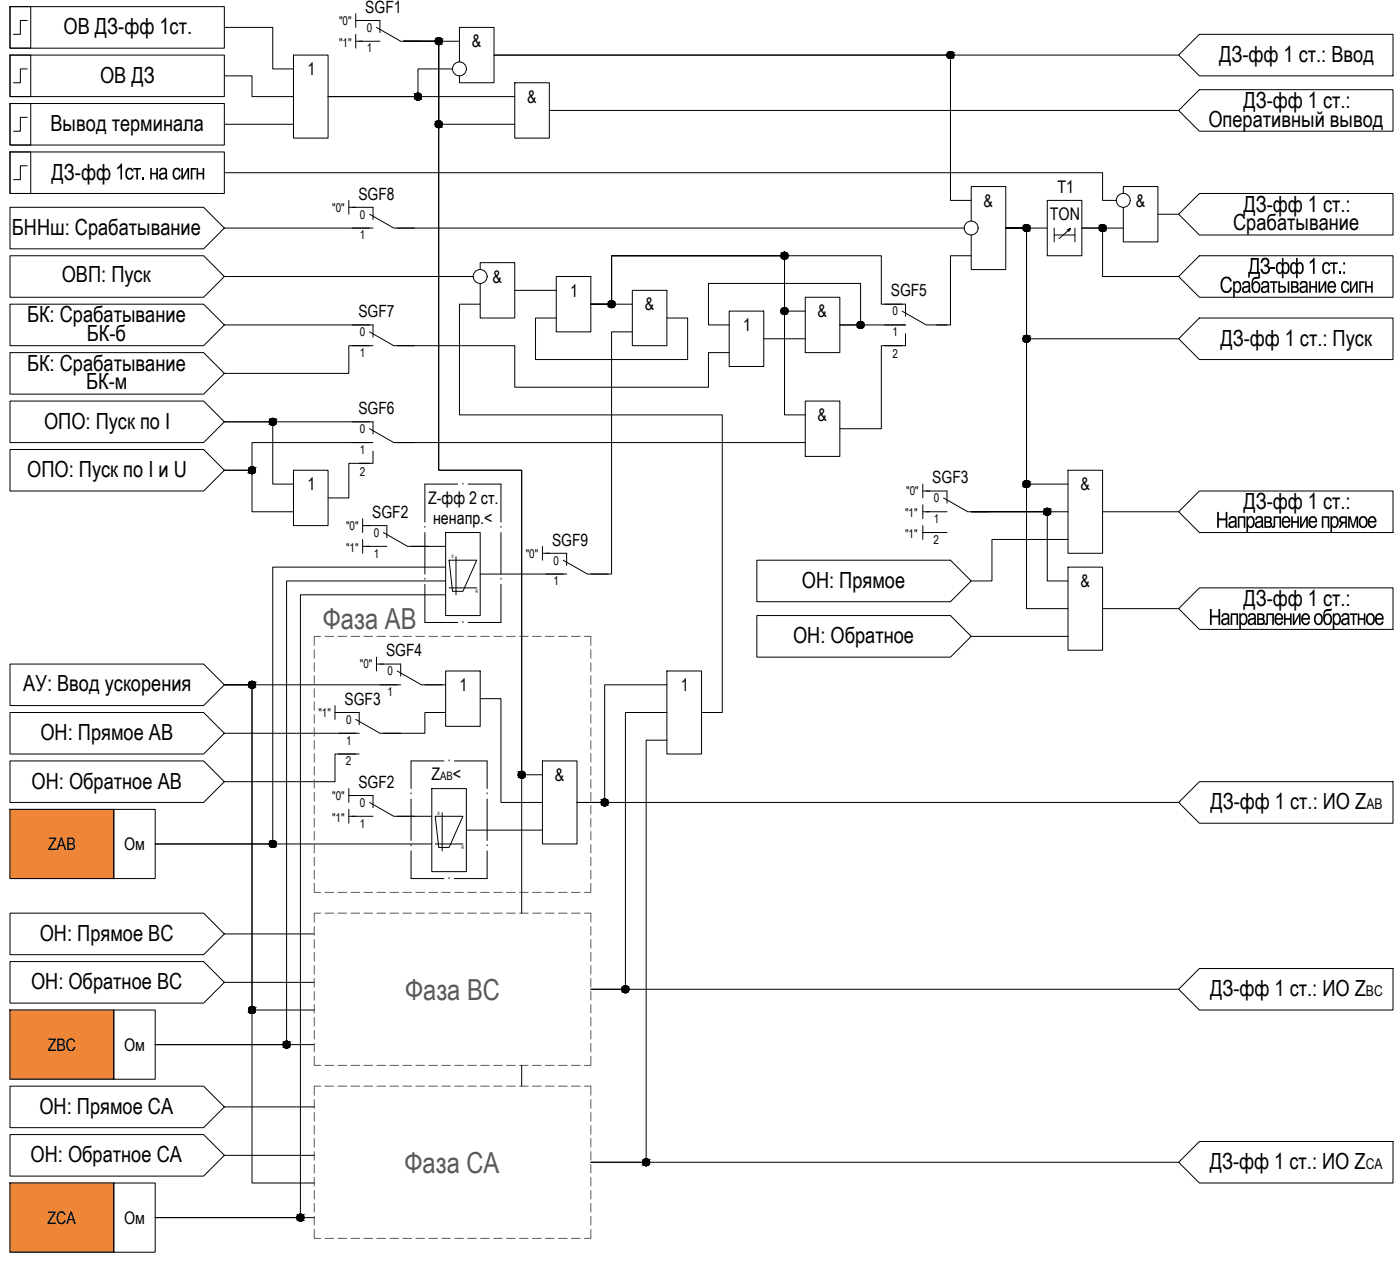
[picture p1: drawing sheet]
<svg xmlns="http://www.w3.org/2000/svg" width="891mm" height="802mm" viewBox="0 0 891 802" stroke-linecap="round" stroke-linejoin="round" font-family="sans-serif">
<!-- layer: 0 -->
<g fill="#ef8637" stroke="#ef8637" stroke-width=".64">
<path d="M6 515l66 44v-44zM6 515l66 44h-66z"/>
<path d="M6 643l66 44v-44zM6 643l66 44h-66z"/>
<path d="M6 753l66 44v-44zM6 753l66 44h-66z"/>
</g>
<g fill="none" stroke="#000" stroke-width=".64">
<path d="M6 4h14v27h-14zM6 4h137v27h-137zM17 13h-4v9h-4M143 17h31v27h13M227 9v8M227 13h4M6 35h14v26h-14zM6 35h137v26h-137zM187 35h22v53h-22zM227 22v9M227 26h4M257 26h.1"/>
<path d="M257 26h22v53h49M257 26h22v273h53v194h13M257 26h22v273h53v282M257 26h36M293 39v-22h22v36h-22v-5M750 35l14-13h123v26h-123zM750 35h-435h290v93h13M17 44h-4v9h-4M143 48h17v13h27M288 44h-22v17h-57h119M328 53h22v35h-22zM6 66h14v26h-14z"/>
<path d="M6 66h137v26h-137zM17 75h-4v8h-4M143 79h44M350 70h400M750 70l14-13h123v26h-123zM6 97h14v26h-14zM6 97h137v26h-137zM17 105h-4v9h-4M143 110h559v18h9M6 132h124l13 13-13 13h-124zM222 128v8M222 132h5"/>
<path d="M667 128h22v35h-22zM715 123v-4h22v35h-22v-22M737 136h13M750 136l14-13h123v27h-123zM143 145h92M253 145h361M618 141v-22h22v53h-22v-22M667 145h-27h14v71h96M671 145v9M671 150h13M679 146l3-1-8 7M682 145l-2 2"/>
<path d="M684 145v9M715 145h-26h13v31h48M6 163h124l13 13-13 13h-124zM143 176h158M306 172v-5h22v35h-22v-22M354 176h22v35h-22zM618 163h-13v44h-9M764 163h123v26h-123l-14-13zM6 194h124l13 13-13 13h-124zM306 194h-13v70h167v189h-13M328 185h26M376 194h13v-31h111v101h13"/>
<path d="M376 194h13v-31h111v35h13M376 194h13v-31h172v31h13M376 194h27M403 185h22v35h-22zM464 198h22v35h-22zM513 189h22v35h-22zM143 207h92M235 220h-13v18h-79M253 220h75v26h123v-22h13M354 202h-13v27h97v-27h-13M403 211h-14v154h-13M464 207h-13v-27h97v27h-13h42"/>
<path d="M486 216h27M574 220h-13v53h-26M577 212v8h-14M750 216l14-14h123v27h-123zM6 224h124l13 14-13 13h-124zM6 255h124l13 13-13 14h-124zM513 255h22v35h-22zM143 268h31v40h13M143 268h92M6 286h124l13 13-13 13h-124zM143 299h17v27h27M187 299h22v35h-22z"/>
<path d="M235 295h-13v22h-13M235 282h-75v17h-17M238 287v8h-9M253 282h260M680 299h22v53h-22zM588 308v9M588 312h4M680 308h-26v-163h-14h14v242h26M231 330v9M231 334h4M284 339h22v53h-22zM588 339h15"/>
<path d="M588 321v9M588 334v9M588 326h4M680 326h-62h49v44h13M702 326h48M750 326l14-14h123v27h-123zM231 343v9M231 348h4M262 348h22M286 356h18l-9 20h-7zM290 354v24M345 348v8"/>
<path d="M345 352h5M482 356h123l13 14-13 13h-123zM680 343h-48v27h-14M284 361h-110v176h-75h176M284 370h-102v295h-83h101M284 378h-93v397h-92h101M286 374h18M306 365h53M680 361h22v53h-22zM482 392h123l13 13-13 13h-123zM702 387h48M750 387l14-13h123v26h-123z"/>
<path d="M240 418v9M618 405h62M143 436l-13 13h-124v-26h124l13 13h110M143 436h17v207h40M143 436h17v317h40M240 423h4M271 436h13M284 427h22v35h-22zM425 436h-40v75h-18h383M425 427h22v53h-22zM6 453h124l13 14-13 13h-124zM213 449v9"/>
<path d="M213 453h5M284 453h-13v14h-27M306 445h13v66h26M425 453h-27v176h-22h374M143 467h84M215 480h14M227 480h-14v17h-70M425 471h-14v269h-35h374M6 484h124l13 13-13 14h-124zM345 484h22v53h-22zM6 515h66v44h-66zM72 515h27v44h-27z"/>
<path d="M222 502v9M222 515v9M222 506h5M222 519h5M253 519h22M275 502h22v53h-22zM277 519h18l-9 20h-7zM282 517v24M750 511l14-14h123v27h-123zM277 537h18M297 528h48M6 581h124l13 13-13 13h-124z"/>
<path d="M143 594h57M6 612h124l13 13-13 13h-124zM143 625h57M750 629l14-13h123v27h-123zM6 643h66v44h-66zM72 643h27v44h-27zM332 678v13M6 691h124l13 13-13 14h-124zM143 704h57M6 722h124l13 13-13 13h-124zM143 735h57M750 740l14-14h123v27h-123z"/>
<path d="M6 753h66v44h-66zM72 753h27v44h-27z"/>
<circle cx="279" cy="26" r="2.2"/>
<circle cx="605" cy="35" r="2.2"/>
<circle cx="293" cy="44" r="4"/>
<circle cx="266" cy="61" r="2.2"/>
<circle cx="279" cy="79" r="2.2"/>
<circle cx="715" cy="127" r="4"/>
<circle cx="618" cy="145" r="4"/>
<circle cx="654" cy="145" r="2.2"/>
<circle cx="702" cy="145" r="2.2"/>
<circle cx="306" cy="176" r="4"/>
<circle cx="499" cy="163" r="2.2"/>
<circle cx="389" cy="194" r="2.2"/>
<circle cx="499" cy="198" r="2.2"/>
<circle cx="548" cy="207" r="2.2"/>
<circle cx="654" cy="216" r="2.2"/>
<circle cx="174" cy="268" r="2.2"/>
<circle cx="160" cy="299" r="2.2"/>
<circle cx="654" cy="308" r="2.2"/>
<circle cx="667" cy="326" r="2.2"/>
<circle cx="160" cy="436" r="2.2"/>
<circle cx="332" cy="493" r="2.2"/>
<circle cx="385" cy="511" r="2.2"/>
<circle cx="174" cy="537" r="2.2"/>
<circle cx="398" cy="629" r="2.2"/>
<circle cx="160" cy="643" r="2.2"/>
<circle cx="182" cy="665" r="2.2"/>
<circle cx="411" cy="739" r="2.2"/>
<circle cx="191" cy="775" r="2.2"/>
</g>
<g fill="#000" stroke="#000" stroke-width=".64">
<path d="M279 28h1zM279 24h1zM605 37h1zM266 64h1zM279 77h1zM279 81h1zM653 147h1zM653 143h1zM702 147h1zM499 165h1zM499 161h1zM389 196h1z"/>
<path d="M389 191h1zM499 196h1zM499 200h1zM547 209h1zM547 205h1zM653 218h1zM653 213h1zM173 271h1zM173 266h1zM160 297h1zM160 301h1zM653 310h1z"/>
<path d="M653 306h1zM666 328h1zM160 438h1zM160 434h1zM332 495h1zM385 513h1zM173 539h1zM173 535h1zM398 632h1zM160 645h1zM160 641h1zM182 667h1z"/>
<path d="M182 663h1zM411 737h1zM411 742h1zM191 777h1zM191 773h1z"/>
<path d="M279 28h1zM279 28h1z"/>
<path d="M279 24h1zM279 24h1z"/>
<path d="M279 24h1zM279 24h1z"/>
<path d="M279 24h1zM278 24h2z"/>
<path d="M279 28h1zM279 28h1z"/>
<path d="M278 24h2zM278 24h2z"/>
<path d="M278 28h2zM278 28h2z"/>
<path d="M278 24h3zM278 24h3z"/>
<path d="M278 28h2zM278 28h2z"/>
<path d="M278 24l3 1zM278 25h3z"/>
<path d="M278 28h3zM278 28h2z"/>
<path d="M278 25h3zM278 25h3z"/>
<path d="M278 28h3zM278 28h3z"/>
<path d="M278 25h3zM278 25h3z"/>
<path d="M278 28h3zM278 28h3z"/>
<path d="M278 25h3zM278 25h3z"/>
<path d="M278 28h3zM278 28h3z"/>
<path d="M278 25h3zM278 25h3z"/>
<path d="M278 27h3zM278 27l3 1z"/>
<path d="M277 25h4zM277 25h4z"/>
<path d="M277 27h4zM277 27h4z"/>
<path d="M277 25l4 1zM277 25l4 1z"/>
<path d="M277 27h4zM277 27h4z"/>
<path d="M277 26h4zM277 26h4z"/>
<path d="M277 27h4zM277 27h4z"/>
<path d="M277 26h5zM277 26h5z"/>
<path d="M277 27h4zM277 27h4z"/>
<path d="M277 26h5zM277 26h5z"/>
<path d="M277 26h5zM277 26h5z"/>
<path d="M277 26h5zM277 26l4 1z"/>
<path d="M605 33h1zM605 33h1z"/>
<path d="M605 33h1zM604 33h2z"/>
<path d="M604 33h2zM604 33h2z"/>
<path d="M604 37h2zM604 37h2z"/>
<path d="M604 33h2zM604 33h2z"/>
<path d="M604 37h2zM604 37h2z"/>
<path d="M604 33h2zM604 33h2z"/>
<path d="M604 37h2zM604 37h2z"/>
<path d="M604 33h3zM604 33h3z"/>
<path d="M604 37h2zM604 37h2z"/>
<path d="M604 33l3 1zM604 33l3 1z"/>
<path d="M604 37h3zM604 37h2z"/>
<path d="M604 34h3zM603 34h4z"/>
<path d="M604 37h3zM604 37h3z"/>
<path d="M603 34h4zM603 34h4z"/>
<path d="M603 36h4zM603 36l4 1z"/>
<path d="M603 34h4zM603 34h4z"/>
<path d="M603 36h4zM603 36h4z"/>
<path d="M603 34h4zM603 34h4z"/>
<path d="M603 36h4zM603 36h4z"/>
<path d="M603 34h4zM603 34h4z"/>
<path d="M603 36h4zM603 36h4z"/>
<path d="M603 34l4 1zM603 34l4 1z"/>
<path d="M603 36h4zM603 36h4z"/>
<path d="M603 35h4zM603 35h4z"/>
<path d="M603 35h4zM603 35h4z"/>
<path d="M603 35h4zM603 35h4z"/>
<path d="M603 35h4zM603 35l4 1z"/>
<path d="M603 35h4zM603 35h4z"/>
<path d="M266 59h1zM266 59h1z"/>
<path d="M266 59h1zM265 59h2z"/>
<path d="M265 59h2zM265 59h2z"/>
<path d="M265 59l2 1zM265 60h2z"/>
<path d="M265 60h2zM265 60h2z"/>
<path d="M265 60h3zM265 60h3z"/>
<path d="M265 60h3zM265 60h3z"/>
<path d="M265 60h3zM265 60h3z"/>
<path d="M265 64h2zM265 64h2z"/>
<path d="M265 63h2zM265 63l2 1z"/>
<path d="M265 63h2zM265 63h2z"/>
<path d="M265 63h2zM265 63h2z"/>
<path d="M265 63h3zM265 63h2z"/>
<path d="M265 63h3zM265 63h3z"/>
<path d="M264 60h4zM264 60h4z"/>
<path d="M264 63h4zM264 63h4z"/>
<path d="M264 60h4zM264 60h4z"/>
<path d="M264 63h4zM264 63h4z"/>
<path d="M264 60l4 1zM264 60l4 1z"/>
<path d="M264 62h4zM264 62l4 1z"/>
<path d="M264 61h4zM264 61h4z"/>
<path d="M264 62h4zM264 62h4z"/>
<path d="M264 61h4zM264 61h4z"/>
<path d="M264 62h4zM264 62h4z"/>
<path d="M264 61h4zM264 61h4z"/>
<path d="M264 62h4zM264 62h4z"/>
<path d="M264 61h4zM264 61h4z"/>
<path d="M264 61l4 1zM264 61l4 1z"/>
<path d="M264 62h4zM264 62h4z"/>
<path d="M279 77h1zM279 77h1z"/>
<path d="M279 77h1zM279 77h1z"/>
<path d="M279 77h1zM278 77h2z"/>
<path d="M278 77h2zM278 77h2z"/>
<path d="M278 77h3zM278 77h3z"/>
<path d="M278 77h3zM278 77h3z"/>
<path d="M278 77l3 1zM278 77l3 1z"/>
<path d="M278 78h3zM278 78h3z"/>
<path d="M278 78h3zM278 78h3z"/>
<path d="M278 78h3zM278 78h3z"/>
<path d="M277 78h4zM277 78h4z"/>
<path d="M277 78h4zM277 78h4z"/>
<path d="M277 80h4zM277 80h4z"/>
<path d="M277 78l4 1zM277 78l4 1z"/>
<path d="M277 80h4zM277 80h4z"/>
<path d="M277 79h5zM277 79h5z"/>
<path d="M277 80h4zM277 80h4z"/>
<path d="M277 79h5zM277 79h5z"/>
<path d="M277 79h5zM277 79h5z"/>
<path d="M277 79h5zM277 79l4 1z"/>
<path d="M279 81h1zM279 81h1z"/>
<path d="M279 81h1zM279 81h1z"/>
<path d="M278 81h2zM278 81h2z"/>
<path d="M278 81h2zM278 81h2z"/>
<path d="M278 81h3zM278 81h2z"/>
<path d="M278 81h3zM278 81h3z"/>
<path d="M278 81h3zM278 81h3z"/>
<path d="M278 80h3zM278 80l3 1z"/>
<path d="M278 80h3zM278 80h3z"/>
<path d="M277 80h4zM277 80h4z"/>
<path d="M653 147h1zM653 147h1z"/>
<path d="M653 143h1zM653 143h1z"/>
<path d="M653 143h1zM653 143h1z"/>
<path d="M653 143h2zM653 143h2z"/>
<path d="M653 147h1zM653 147h1z"/>
<path d="M653 143h2zM653 143h2z"/>
<path d="M653 147h2zM653 147h1z"/>
<path d="M653 143h2zM652 143h3z"/>
<path d="M653 147h2zM653 147h2z"/>
<path d="M652 143h3zM652 143h3z"/>
<path d="M652 147h3zM652 147h3z"/>
<path d="M652 143l3 1zM652 144h3z"/>
<path d="M652 147h3zM652 147h3z"/>
<path d="M652 144h3zM652 144h3z"/>
<path d="M652 147h3zM652 147h3z"/>
<path d="M652 144h3zM652 144h3z"/>
<path d="M652 146h3zM652 146l3 1z"/>
<path d="M652 144h4zM652 144h4z"/>
<path d="M652 146h3zM652 146h3z"/>
<path d="M652 144h4zM652 144h4z"/>
<path d="M652 146h4zM652 146h3z"/>
<path d="M652 144h4zM652 144h4z"/>
<path d="M652 146h4zM652 146h4z"/>
<path d="M651 144l5 1zM651 144l5 1z"/>
<path d="M651 146h5zM651 146h5z"/>
<path d="M651 145h5zM651 145h5z"/>
<path d="M651 145h5zM651 145h5z"/>
<path d="M651 145l5 1zM651 145l5 1z"/>
<path d="M651 146h5zM651 146h5z"/>
<path d="M651 145h5zM651 145h5z"/>
<path d="M702 143h1zM702 143h1z"/>
<path d="M702 143h1zM701 143h2z"/>
<path d="M701 143h2zM701 143h2z"/>
<path d="M701 147h2zM701 147h2z"/>
<path d="M701 143h2zM701 143h2z"/>
<path d="M701 147h2zM701 147h2z"/>
<path d="M701 143h2zM701 143h2z"/>
<path d="M701 147h2zM701 147h2z"/>
<path d="M701 143h2zM701 143h2z"/>
<path d="M701 147h2zM701 147h2z"/>
<path d="M701 143l3 1zM700 144h4z"/>
<path d="M701 147h2zM701 147h2z"/>
<path d="M700 144h4zM700 144h4z"/>
<path d="M700 147h4zM700 147h3z"/>
<path d="M700 144h4zM700 144h4z"/>
<path d="M700 146h4zM700 146l4 1z"/>
<path d="M700 144h4zM700 144h4z"/>
<path d="M700 146h4zM700 146h4z"/>
<path d="M700 144h4zM700 144h4z"/>
<path d="M700 146h4zM700 146h4z"/>
<path d="M700 144h4zM700 144h4z"/>
<path d="M700 146h4zM700 146h4z"/>
<path d="M700 144l4 1zM700 144l4 1z"/>
<path d="M700 146h4zM700 146h4z"/>
<path d="M700 145h4zM700 145h4z"/>
<path d="M700 146h4zM700 146h4z"/>
<path d="M700 145h4zM700 145h4z"/>
<path d="M700 145h4zM700 145h4z"/>
<path d="M700 145h4zM700 145l4 1z"/>
<path d="M499 165h1zM499 165h1z"/>
<path d="M499 161h1zM499 161h1z"/>
<path d="M499 161h1zM499 161h1z"/>
<path d="M499 161h1zM499 161h1z"/>
<path d="M499 165h1zM499 165h1z"/>
<path d="M499 161h2zM498 161h3z"/>
<path d="M499 165h1zM499 165h1z"/>
<path d="M498 161h3zM498 161h3z"/>
<path d="M498 165h3zM498 165h2z"/>
<path d="M498 161h3zM498 161h3z"/>
<path d="M498 165h3zM498 165h3z"/>
<path d="M498 161h3zM498 161h3z"/>
<path d="M498 164h3zM498 164l3 1z"/>
<path d="M498 161h3zM498 161h3z"/>
<path d="M498 164h3zM498 164h3z"/>
<path d="M498 161l3 1zM498 161l3 1z"/>
<path d="M498 164h3zM498 164h3z"/>
<path d="M498 162h3zM498 162h3z"/>
<path d="M498 164h3zM498 164h3z"/>
<path d="M498 162h4zM498 162h4z"/>
<path d="M498 164h3zM498 164h3z"/>
<path d="M497 162h5zM497 162h5z"/>
<path d="M497 164h5zM497 164h4z"/>
<path d="M497 162h5zM497 162h5z"/>
<path d="M497 163h5zM497 163l5 1z"/>
<path d="M497 162l5 1zM497 162l5 1z"/>
<path d="M497 163h5zM497 163h5z"/>
<path d="M497 163h5zM497 163h5z"/>
<path d="M497 163h5zM497 163h5z"/>
<path d="M497 163h5zM497 163h5z"/>
<path d="M389 196h1zM389 196h1z"/>
<path d="M389 191h1zM389 191h1z"/>
<path d="M389 191h1zM389 191h1z"/>
<path d="M389 191l1 1zM389 192h1z"/>
<path d="M389 196h1zM389 196h1z"/>
<path d="M389 192h2zM388 192h3z"/>
<path d="M389 196h1zM389 196h1z"/>
<path d="M388 192h3zM388 192h3z"/>
<path d="M388 195h3zM388 195l2 1z"/>
<path d="M388 192h3zM388 192h3z"/>
<path d="M388 195h3zM388 195h3z"/>
<path d="M388 192h3zM388 192h3z"/>
<path d="M388 195h3zM388 195h3z"/>
<path d="M388 192h3zM388 192h3z"/>
<path d="M388 195h3zM388 195h3z"/>
<path d="M388 192h3zM388 192h3z"/>
<path d="M388 195h3zM388 195h3z"/>
<path d="M388 192l3 1zM388 192l3 1z"/>
<path d="M388 195h3zM388 195h3z"/>
<path d="M387 193h4zM387 193h4z"/>
<path d="M387 195h4zM387 195h4z"/>
<path d="M387 193h5zM387 193h5z"/>
<path d="M387 194h4zM387 194l4 1z"/>
<path d="M387 193h5zM387 193h5z"/>
<path d="M387 194h5zM387 194h4z"/>
<path d="M387 193h5zM387 193h5z"/>
<path d="M387 194h5zM387 194h5z"/>
<path d="M387 193l5 1zM387 193l5 1z"/>
<path d="M387 194h5zM387 194h5z"/>
<path d="M387 194h5zM387 194h5z"/>
<path d="M499 196h1zM499 196h1z"/>
<path d="M499 196h1zM499 196h1z"/>
<path d="M499 196h1zM499 196h1z"/>
<path d="M499 196h2zM498 196h3z"/>
<path d="M499 200h1zM499 200h1z"/>
<path d="M498 196h3zM498 196h3z"/>
<path d="M498 200h3zM498 200h2z"/>
<path d="M498 196h3zM498 196h3z"/>
<path d="M498 200h3zM498 200h3z"/>
<path d="M498 196h3zM498 196h3z"/>
<path d="M498 200h3zM498 200h3z"/>
<path d="M498 196l3 1zM498 196l3 1z"/>
<path d="M498 199h3zM498 199l3 1z"/>
<path d="M498 197h3zM498 197h3z"/>
<path d="M498 199h3zM498 199h3z"/>
<path d="M498 197h3zM498 197h3z"/>
<path d="M498 199h3zM498 199h3z"/>
<path d="M498 197h4zM498 197h4z"/>
<path d="M498 199h3zM498 199h3z"/>
<path d="M497 197h5zM497 197h5z"/>
<path d="M497 199h5zM497 199h4z"/>
<path d="M497 197l5 1zM497 197l5 1z"/>
<path d="M497 199h5zM497 199h5z"/>
<path d="M497 198h5zM497 198h5z"/>
<path d="M497 198h5zM497 198h5z"/>
<path d="M497 198h5zM497 198h5z"/>
<path d="M497 198h5zM497 198l5 1z"/>
<path d="M497 198h5zM497 198h5z"/>
<path d="M499 200h1zM499 200h1z"/>
<path d="M499 200h1zM499 200h1z"/>
<path d="M547 205h2zM547 205h2z"/>
<path d="M547 205h2zM547 205h2z"/>
<path d="M547 209h2zM547 209h1z"/>
<path d="M547 205h2zM547 205h2z"/>
<path d="M547 209h2zM547 209h2z"/>
<path d="M547 205h2zM547 205h2z"/>
<path d="M547 209h2zM547 209h2z"/>
<path d="M547 205h2zM546 205h3z"/>
<path d="M547 209h2zM547 209h2z"/>
<path d="M546 205h4zM546 205h4z"/>
<path d="M546 208h3zM546 208l3 1z"/>
<path d="M546 205h4zM546 205h4z"/>
<path d="M546 208h4zM546 208h3z"/>
<path d="M546 205l4 1zM546 205l4 1z"/>
<path d="M546 208h4zM546 208h4z"/>
<path d="M546 206h4zM546 206h4z"/>
<path d="M546 208h4zM546 208h4z"/>
<path d="M546 206h4zM546 206h4z"/>
<path d="M546 208h4zM546 208h4z"/>
<path d="M546 206h4zM546 206h4z"/>
<path d="M546 208h4zM546 208h4z"/>
<path d="M546 206h4zM546 206h4z"/>
<path d="M546 207h4zM546 207l4 1z"/>
<path d="M546 206l4 1zM546 206l4 1z"/>
<path d="M546 207h4zM546 207h4z"/>
<path d="M546 207h4zM546 207h4z"/>
<path d="M546 207h4zM546 207h4z"/>
<path d="M546 207h4zM546 207h4z"/>
<path d="M653 218h1zM653 218h1z"/>
<path d="M653 213h1zM653 213h1z"/>
<path d="M653 213h1zM653 213h1z"/>
<path d="M653 213l2 1zM653 214h2z"/>
<path d="M653 218h1zM653 218h1z"/>
<path d="M653 214h2zM653 214h2z"/>
<path d="M653 218h2zM653 218h1z"/>
<path d="M653 214h2zM652 214h3z"/>
<path d="M653 217h2zM653 217l2 1z"/>
<path d="M652 214h3zM652 214h3z"/>
<path d="M652 217h3zM652 217h3z"/>
<path d="M652 214h3zM652 214h3z"/>
<path d="M652 217h3zM652 217h3z"/>
<path d="M652 214h3zM652 214h3z"/>
<path d="M652 217h3zM652 217h3z"/>
<path d="M652 214h3zM652 214h3z"/>
<path d="M652 217h3zM652 217h3z"/>
<path d="M652 214l4 1zM652 214l4 1z"/>
<path d="M652 217h3zM652 217h3z"/>
<path d="M652 215h4zM652 215h4z"/>
<path d="M652 217h4zM652 217h3z"/>
<path d="M652 215h4zM652 215h4z"/>
<path d="M652 216h4zM652 216l4 1z"/>
<path d="M651 215h5zM651 215h5z"/>
<path d="M651 216h5zM651 216h5z"/>
<path d="M651 215h5zM651 215h5z"/>
<path d="M651 215l5 1zM651 215l5 1z"/>
<path d="M651 216h5zM651 216h5z"/>
<path d="M651 216h5zM651 216h5z"/>
<path d="M651 216h5zM651 216h5z"/>
<path d="M173 271h1zM173 271h1z"/>
<path d="M173 266h1zM173 266h1z"/>
<path d="M173 266h1zM173 266h1z"/>
<path d="M173 266h2zM173 266h2z"/>
<path d="M173 270h1zM173 270l1 1z"/>
<path d="M173 266h2zM173 266h2z"/>
<path d="M173 270h2zM173 270h1z"/>
<path d="M173 266l2 1zM172 267h3z"/>
<path d="M173 270h2zM173 270h2z"/>
<path d="M172 267h3zM172 267h3z"/>
<path d="M172 270h3zM172 270h3z"/>
<path d="M172 267h3zM172 267h3z"/>
<path d="M172 270h3zM172 270h3z"/>
<path d="M172 267h3zM172 267h3z"/>
<path d="M172 270h3zM172 270h3z"/>
<path d="M172 267h4zM172 267h4z"/>
<path d="M172 270h3zM172 270h3z"/>
<path d="M172 267h4zM172 267h4z"/>
<path d="M172 270h4zM172 270h3z"/>
<path d="M172 267l4 1zM172 267l4 1z"/>
<path d="M172 269h4zM172 269l4 1z"/>
<path d="M172 268h4zM172 268h4z"/>
<path d="M172 269h4zM172 269h4z"/>
<path d="M172 268h4zM172 268h4z"/>
<path d="M172 269h4zM172 269h4z"/>
<path d="M172 268h4zM172 268h4z"/>
<path d="M171 268h5zM171 268h5z"/>
<path d="M171 269h5zM171 269h5z"/>
<path d="M172 269h4zM172 269h4z"/>
<path d="M171 268h5zM171 268l5 1z"/>
<path d="M160 297h1zM160 297h1z"/>
<path d="M160 297h1zM160 297h1z"/>
<path d="M160 297h1zM160 297h1z"/>
<path d="M160 297h2zM159 297h3z"/>
<path d="M159 297h3zM159 297h3z"/>
<path d="M159 297l3 1zM159 298h3z"/>
<path d="M159 298h3zM159 298h3z"/>
<path d="M159 298h3zM159 298h3z"/>
<path d="M159 298h3zM159 298h3z"/>
<path d="M159 298h3zM159 298h3z"/>
<path d="M159 298h3zM159 298h3z"/>
<path d="M158 298l5 1zM158 298l5 1z"/>
<path d="M158 299h5zM158 299h5z"/>
<path d="M158 300h5zM158 300h4z"/>
<path d="M158 299h5zM158 299h5z"/>
<path d="M158 299h5zM158 299h5z"/>
<path d="M158 299l5 1zM158 299l5 1z"/>
<path d="M158 300h5zM158 300h5z"/>
<path d="M158 299h5zM158 299h5z"/>
<path d="M160 301h1zM160 301h1z"/>
<path d="M160 301h1zM160 301h1z"/>
<path d="M160 301h1zM160 301h1z"/>
<path d="M159 301h3zM159 301h2z"/>
<path d="M159 301h3zM159 301h3z"/>
<path d="M159 301h3zM159 301h3z"/>
<path d="M159 301h3zM159 301h3z"/>
<path d="M159 301h3zM159 301h3z"/>
<path d="M159 300h3zM159 300l3 1z"/>
<path d="M159 300h3zM159 300h3z"/>
<path d="M158 300h4zM158 300h4z"/>
<path d="M653 310h1zM653 310h1z"/>
<path d="M653 306h1zM653 306h1z"/>
<path d="M653 306h1zM653 306h1z"/>
<path d="M653 306h2zM653 306h2z"/>
<path d="M653 310h1zM653 310h1z"/>
<path d="M653 306h2zM653 306h2z"/>
<path d="M653 310h2zM653 310h1z"/>
<path d="M653 306h2zM652 306h3z"/>
<path d="M653 310h2zM653 310h2z"/>
<path d="M652 306h3zM652 306h3z"/>
<path d="M652 310h3zM652 310h3z"/>
<path d="M652 306h3zM652 306h3z"/>
<path d="M652 310h3zM652 310h3z"/>
<path d="M652 306l3 1zM652 306l3 1z"/>
<path d="M652 310h3zM652 310h3z"/>
<path d="M652 307h3zM652 307h3z"/>
<path d="M652 309h3zM652 309l3 1z"/>
<path d="M652 307h4zM652 307h4z"/>
<path d="M652 309h3zM652 309h3z"/>
<path d="M652 307h4zM652 307h4z"/>
<path d="M652 309h4zM652 309h3z"/>
<path d="M652 307h4zM652 307h4z"/>
<path d="M652 309h4zM652 309h4z"/>
<path d="M651 307l5 1zM651 307l5 1z"/>
<path d="M651 309h5zM651 309h5z"/>
<path d="M651 308h5zM651 308h5z"/>
<path d="M651 308h5zM651 308h5z"/>
<path d="M651 308h5zM651 308h5z"/>
<path d="M651 308h5zM651 308l5 1z"/>
<path d="M651 308h5zM651 308h5z"/>
<path d="M667 323v1zM666 324h1z"/>
<path d="M666 324h1zM666 324h1z"/>
<path d="M666 324h2zM666 324h2z"/>
<path d="M666 328h1zM666 328h1z"/>
<path d="M666 324h2zM666 324h2z"/>
<path d="M666 328h2zM666 328h1z"/>
<path d="M666 324h2zM666 324h2z"/>
<path d="M666 328h2zM666 328h2z"/>
<path d="M666 324h2zM665 324h3z"/>
<path d="M666 327h2zM666 327l2 1z"/>
<path d="M665 324h3zM665 324h3z"/>
<path d="M665 327h3zM665 327h3z"/>
<path d="M665 324h4zM665 324h4z"/>
<path d="M665 327h3zM665 327h3z"/>
<path d="M665 324h4zM665 324h4z"/>
<path d="M665 327h4zM665 327h3z"/>
<path d="M665 324l4 1zM665 324l4 1z"/>
<path d="M665 327h4zM665 327h4z"/>
<path d="M665 325h4zM665 325h4z"/>
<path d="M665 327h4zM665 327h4z"/>
<path d="M665 325h4zM665 325h4z"/>
<path d="M665 326h4zM665 326l4 1z"/>
<path d="M665 325h4zM665 325h4z"/>
<path d="M665 326h4zM665 326h4z"/>
<path d="M665 325h4zM665 325h4z"/>
<path d="M665 325l4 1zM665 325l4 1z"/>
<path d="M665 326h4zM665 326h4z"/>
<path d="M665 326h4zM665 326h4z"/>
<path d="M665 326h4zM665 326h4z"/>
<path d="M160 438h1zM160 438h1z"/>
<path d="M160 434h1zM160 434h1z"/>
<path d="M160 434h1zM160 434h1z"/>
<path d="M160 434h1zM160 434h1z"/>
<path d="M160 438h1zM160 438h1z"/>
<path d="M160 434h2zM159 434h3z"/>
<path d="M160 438h1zM160 438h1z"/>
<path d="M159 434h3zM159 434h3z"/>
<path d="M159 438h3zM159 438h2z"/>
<path d="M159 434h3zM159 434h3z"/>
<path d="M159 438h3zM159 438h3z"/>
<path d="M159 434h3zM159 434h3z"/>
<path d="M159 437h3zM159 437l3 1z"/>
<path d="M159 434h3zM159 434h3z"/>
<path d="M159 437h3zM159 437h3z"/>
<path d="M159 434l3 1zM159 434l3 1z"/>
<path d="M159 437h3zM159 437h3z"/>
<path d="M159 435h3zM159 435h3z"/>
<path d="M159 437h3zM159 437h3z"/>
<path d="M159 435h3zM159 435h3z"/>
<path d="M159 437h3zM159 437h3z"/>
<path d="M158 435h5zM158 435h5z"/>
<path d="M158 437h4zM158 437h4z"/>
<path d="M158 435h5zM158 435h5z"/>
<path d="M158 436h5zM158 436l4 1z"/>
<path d="M158 435l5 1zM158 435l5 1z"/>
<path d="M158 436h5zM158 436h5z"/>
<path d="M158 436h5zM158 436h5z"/>
<path d="M158 436h5zM158 436h5z"/>
<path d="M158 436h5zM158 436h5z"/>
<path d="M332 491h1zM332 491h1z"/>
<path d="M332 491h1zM331 491h2z"/>
<path d="M331 491h2zM331 491h2z"/>
<path d="M331 495h2zM331 495h2z"/>
<path d="M331 491h2zM331 491h2z"/>
<path d="M331 495h2zM331 495h2z"/>
<path d="M331 491h2zM331 491h2z"/>
<path d="M331 495h2zM331 495h2z"/>
<path d="M331 491h3zM331 491h3z"/>
<path d="M331 495h2zM331 495h2z"/>
<path d="M331 491h3zM331 491h3z"/>
<path d="M331 495h3zM331 495h2z"/>
<path d="M331 491l3 1zM331 491l3 1z"/>
<path d="M331 494h3zM331 494l3 1z"/>
<path d="M330 492h4zM330 492h4z"/>
<path d="M330 494h4zM330 494h4z"/>
<path d="M330 492h4zM330 492h4z"/>
<path d="M330 494h4zM330 494h4z"/>
<path d="M330 492h4zM330 492h4z"/>
<path d="M330 494h4zM330 494h4z"/>
<path d="M330 492h4zM330 492h4z"/>
<path d="M330 494h4zM330 494h4z"/>
<path d="M330 492l4 1zM330 492l4 1z"/>
<path d="M330 494h4zM330 494h4z"/>
<path d="M330 493h4zM330 493h4z"/>
<path d="M330 493h4zM330 493l4 1z"/>
<path d="M330 493h4zM330 493h4z"/>
<path d="M330 493h4zM330 493h4z"/>
<path d="M330 493h4zM330 493h4z"/>
<path d="M385 508h1zM385 508h1z"/>
<path d="M385 508l1 1zM384 509h2z"/>
<path d="M384 509h2zM384 509h2z"/>
<path d="M384 513h2zM384 513h2z"/>
<path d="M384 509h2zM384 509h2z"/>
<path d="M384 513h2zM384 513h2z"/>
<path d="M384 509h2zM384 509h2z"/>
<path d="M384 512h2zM384 512l2 1z"/>
<path d="M384 509h2zM384 509h2z"/>
<path d="M384 512h2zM384 512h2z"/>
<path d="M384 509h3zM384 509h3z"/>
<path d="M384 512h2zM384 512h2z"/>
<path d="M383 509h4zM383 509h4z"/>
<path d="M383 512h4zM383 512h3z"/>
<path d="M383 509h4zM383 509h4z"/>
<path d="M383 512h4zM383 512h4z"/>
<path d="M383 509l4 1zM383 509l4 1z"/>
<path d="M383 512h4zM383 512h4z"/>
<path d="M383 510h4zM383 510h4z"/>
<path d="M383 512h4zM383 512h4z"/>
<path d="M383 510h4zM383 510h4z"/>
<path d="M383 511h4zM383 511l4 1z"/>
<path d="M383 510h4zM383 510h4z"/>
<path d="M383 511h4zM383 511h4z"/>
<path d="M383 510h4zM383 510h4z"/>
<path d="M383 511h4zM383 511h4z"/>
<path d="M383 510l4 1zM383 510l4 1z"/>
<path d="M383 511h4zM383 511h4z"/>
<path d="M383 511h4zM383 511h4z"/>
<path d="M173 539h1zM173 539h1z"/>
<path d="M173 535h1zM173 535h1z"/>
<path d="M173 535h1zM173 535h1z"/>
<path d="M173 535h2zM173 535h2z"/>
<path d="M173 539h1zM173 539h1z"/>
<path d="M173 535h2zM173 535h2z"/>
<path d="M173 539h2zM173 539h1z"/>
<path d="M173 535h2zM172 535h3z"/>
<path d="M173 539h2zM173 539h2z"/>
<path d="M172 535h3zM172 535h3z"/>
<path d="M172 539h3zM172 539h3z"/>
<path d="M172 535h3zM172 535h3z"/>
<path d="M172 539h3zM172 539h3z"/>
<path d="M172 535l3 1zM172 536h3z"/>
<path d="M172 539h3zM172 539h3z"/>
<path d="M172 536h4zM172 536h4z"/>
<path d="M172 538h3zM172 538l3 1z"/>
<path d="M172 536h4zM172 536h4z"/>
<path d="M172 538h4zM172 538h3z"/>
<path d="M172 536h4zM172 536h4z"/>
<path d="M172 538h4zM172 538h4z"/>
<path d="M172 536h4zM172 536h4z"/>
<path d="M172 538h4zM172 538h4z"/>
<path d="M172 536l4 1zM172 536l4 1z"/>
<path d="M172 538h4zM172 538h4z"/>
<path d="M172 537h4zM172 537h4z"/>
<path d="M171 537h5zM171 537h5z"/>
<path d="M171 537h5zM171 537h5z"/>
<path d="M172 537h4zM172 537l4 1z"/>
<path d="M171 537h5zM171 537h5z"/>
<path d="M398 627h1zM398 627h1z"/>
<path d="M398 627h1zM397 627h2z"/>
<path d="M397 627h2zM397 627h2z"/>
<path d="M397 632h2zM397 632h2z"/>
<path d="M397 627l2 1zM397 628h2z"/>
<path d="M397 631h2zM397 631l2 1z"/>
<path d="M397 628h3zM397 628h3z"/>
<path d="M397 631h2zM397 631h2z"/>
<path d="M397 628h3zM397 628h3z"/>
<path d="M397 631h3zM397 631h2z"/>
<path d="M397 628h3zM397 628h3z"/>
<path d="M397 631h3zM397 631h3z"/>
<path d="M397 628h3zM397 628h3z"/>
<path d="M397 631h3zM397 631h3z"/>
<path d="M397 628h3zM397 628h3z"/>
<path d="M397 631h3zM397 631h3z"/>
<path d="M396 628h4zM396 628h4z"/>
<path d="M396 631h4zM396 631h4z"/>
<path d="M396 628l4 1zM396 628l4 1z"/>
<path d="M396 630h4zM396 630l4 1z"/>
<path d="M396 629h4zM396 629h4z"/>
<path d="M396 630h4zM396 630h4z"/>
<path d="M396 629h4zM396 629h4z"/>
<path d="M396 630h4zM396 630h4z"/>
<path d="M396 629h4zM396 629h4z"/>
<path d="M396 630h4zM396 630h4z"/>
<path d="M396 629h4zM396 629h4z"/>
<path d="M396 629l4 1zM396 629l4 1z"/>
<path d="M396 630h4zM396 630h4z"/>
<path d="M160 645h1zM160 645h1z"/>
<path d="M160 641h1zM160 641h1z"/>
<path d="M160 641h1zM160 641h1z"/>
<path d="M160 641h1zM160 641h1z"/>
<path d="M160 645h1zM160 645h1z"/>
<path d="M160 641h2zM159 641h3z"/>
<path d="M160 645h1zM160 645h1z"/>
<path d="M159 641h3zM159 641h3z"/>
<path d="M159 645h3zM159 645h2z"/>
<path d="M159 641h3zM159 641h3z"/>
<path d="M159 644h3zM159 644l3 1z"/>
<path d="M159 641h3zM159 641h3z"/>
<path d="M159 644h3zM159 644h3z"/>
<path d="M159 641h3zM159 641h3z"/>
<path d="M159 644h3zM159 644h3z"/>
<path d="M159 641h3zM159 641h3z"/>
<path d="M159 644h3zM159 644h3z"/>
<path d="M159 641l3 1zM159 641l3 1z"/>
<path d="M159 644h3zM159 644h3z"/>
<path d="M159 642h3zM159 642h3z"/>
<path d="M159 644h3zM159 644h3z"/>
<path d="M158 642h5zM158 642h5z"/>
<path d="M158 643h4zM158 643l4 1z"/>
<path d="M158 642h5zM158 642h5z"/>
<path d="M158 643h5zM158 643h4z"/>
<path d="M158 642h5zM158 642h5z"/>
<path d="M158 642l5 1zM158 642l5 1z"/>
<path d="M158 643h5zM158 643h5z"/>
<path d="M158 643h5zM158 643h5z"/>
<path d="M158 643h5zM158 643h5z"/>
<path d="M182 667h1zM182 667h1z"/>
<path d="M182 663h1zM182 663h1z"/>
<path d="M182 663h1zM182 663h1z"/>
<path d="M182 663h1zM182 663h1z"/>
<path d="M182 667h1zM182 667h1z"/>
<path d="M182 663h2zM181 663h3z"/>
<path d="M182 667h1zM182 667h1z"/>
<path d="M181 663h3zM181 663h3z"/>
<path d="M181 667h3zM181 667h2z"/>
<path d="M181 663h3zM181 663h3z"/>
<path d="M181 666h3zM181 666l3 1z"/>
<path d="M181 663h3zM181 663h3z"/>
<path d="M181 666h3zM181 666h3z"/>
<path d="M181 663h3zM181 663h3z"/>
<path d="M181 666h3zM181 666h3z"/>
<path d="M181 663h3zM181 663h3z"/>
<path d="M181 666h3zM181 666h3z"/>
<path d="M181 663l3 1zM181 663l3 1z"/>
<path d="M181 666h3zM181 666h3z"/>
<path d="M181 664h4zM181 664h4z"/>
<path d="M181 666h3zM181 666h3z"/>
<path d="M180 664h5zM180 664h5z"/>
<path d="M180 665h5zM180 665l4 1z"/>
<path d="M180 664h5zM180 664h5z"/>
<path d="M180 665h5zM180 665h5z"/>
<path d="M180 664h5zM180 664h5z"/>
<path d="M180 664l5 1zM180 664l5 1z"/>
<path d="M180 665h5zM180 665h5z"/>
<path d="M180 665h5zM180 665h5z"/>
<path d="M180 665h5zM180 665h5z"/>
<path d="M411 737h1zM411 737h1z"/>
<path d="M411 737h1zM411 737h1z"/>
<path d="M411 737l1 1zM411 738h1z"/>
<path d="M411 738h2zM410 738h3z"/>
<path d="M410 738h3zM410 738h3z"/>
<path d="M410 738h3zM410 738h3z"/>
<path d="M410 738h3zM410 738h3z"/>
<path d="M410 738h3zM410 738h3z"/>
<path d="M410 738h3zM410 738h3z"/>
<path d="M410 738l3 1zM410 738l3 1z"/>
<path d="M409 739h4zM409 739h4z"/>
<path d="M409 739h5zM409 739h5z"/>
<path d="M409 739h5zM409 739h5z"/>
<path d="M409 739h5zM409 739h5z"/>
<path d="M409 740h5zM409 740h5z"/>
<path d="M409 739l5 1zM409 739l5 1z"/>
<path d="M409 740h5zM409 740h5z"/>
<path d="M409 740h5zM409 740h5z"/>
<path d="M411 742h1zM411 742h1z"/>
<path d="M411 742h1zM411 742h1z"/>
<path d="M411 742h1zM411 742h1z"/>
<path d="M410 741h3zM410 741l2 1z"/>
<path d="M410 741h3zM410 741h3z"/>
<path d="M410 741h3zM410 741h3z"/>
<path d="M410 741h3zM410 741h3z"/>
<path d="M410 741h3zM410 741h3z"/>
<path d="M410 741h3zM410 741h3z"/>
<path d="M409 741h4zM409 741h4z"/>
<path d="M409 740h4zM409 740l4 1z"/>
<path d="M409 740h5zM409 740h4z"/>
<path d="M191 777h1zM191 777h1z"/>
<path d="M191 773h1zM191 773h1z"/>
<path d="M191 773h1zM191 773h1z"/>
<path d="M191 773h1zM190 773h2z"/>
<path d="M191 777h1zM191 777h1z"/>
<path d="M190 773h2zM190 773h2z"/>
<path d="M190 777h2zM190 777h2z"/>
<path d="M190 773h3zM190 773h3z"/>
<path d="M190 777h2zM190 777h2z"/>
<path d="M190 773h3zM190 773h3z"/>
<path d="M190 777h3zM190 777h2z"/>
<path d="M190 773h3zM190 773h3z"/>
<path d="M190 776h3zM190 776l3 1z"/>
<path d="M190 773h3zM190 773h3z"/>
<path d="M190 776h3zM190 776h3z"/>
<path d="M190 773l3 1zM190 773l3 1z"/>
<path d="M190 776h3zM190 776h3z"/>
<path d="M189 774h4zM189 774h4z"/>
<path d="M189 776h4zM189 776h4z"/>
<path d="M189 774h4zM189 774h4z"/>
<path d="M189 776h4zM189 776h4z"/>
<path d="M189 774h4zM189 774h4z"/>
<path d="M189 776h4zM189 776h4z"/>
<path d="M189 774h4zM189 774h4z"/>
<path d="M189 775h4zM189 775l4 1z"/>
<path d="M189 774l4 1zM189 774l4 1z"/>
<path d="M189 775h4zM189 775h4z"/>
<path d="M189 775h4zM189 775h4z"/>
<path d="M189 775h4zM189 775h4z"/>
<path d="M189 775h4zM189 775h4z"/>
</g>
<g fill="none" stroke="#000" stroke-width=".64">
<path d="M229 13h13v8M240 17l15 9h13M229 26h13M224 132h14v8M235 136l16 9h13M224 145h14M563 194h14v7M574 198l16 9h13M224 207h14v7M224 220h14M235 211l16 9h13M563 207h14"/>
<path d="M224 268h14v8M235 273l16 9h13M224 282h14M291 308h-20v24M295 308h.1M298 308h21v24M590 312h13v8M601 317l15 9h13M233 334h13v8M244 339l16 9h13M271 336h.1M271 339v26"/>
<path d="M319 336h.1M319 339v26M590 326h13M233 348h13M348 352h13v8M359 356l15 9h13M271 369h.1M271 372v24h20M319 369h.1M319 372v24h-21M348 365h13M295 396h.1"/>
<path d="M242 423h13v7M242 436h13M253 427l15 9h14M215 453h14v8M227 458l15 9h13M215 467h14M283 484h-21v18M286 484h.1M289 484h21v18M224 506h14v8M224 519h14M235 511l16 8h13"/>
<path d="M262 505h.1M262 508v27M310 505h.1M310 508v27M262 538h.1M310 538h.1M262 541v18h21M286 559h.1M310 541v18h-21"/>
</g>
<!-- layer: TEXT -->
<g fill="#000">
<path d="M869 179h1v3h3v-3h1v7h-1v-3h-3v3h-1z"/>
<path d="M872 329l2-1 2 2v2h-4v2l2 1h1v-1h1l-1 2h-2l-2-1v-3zM873 330l-1 1h3l-1-1z"/>
<path d="M876 391l3-1 2 2v2h-4v2l1 1 1-1 1-1h1l-2 3h-2l-1-2-1-3zM877 391v2h3l-1-2z"/>
</g>
<!-- layer: 0 -->
<g fill="none" stroke="#58595b" stroke-width=".64">
<path d="M200 413v6M204 405h-4v6M207 405h5M215 405h6M223 405h6M232 405h5M240 405h6M248 405h6M257 405h5M265 405h5M273 405h6M281 405h6"/>
<path d="M290 405h5M298 405h5M306 405h6M314 405h6M323 405h5M331 405h5M339 405h6M347 405h6M356 405h5M364 405h5M372 405h4v6M376 413v6"/>
<path d="M200 422v5M200 430v5M200 438v6M376 422v5M376 430v5M376 438v6M200 446v6M200 455v5M376 446v6M376 455v5M200 463v5M200 471v6"/>
<path d="M200 479v6M376 463v5M376 471v6M376 479v6M200 488v5M200 496v5M376 488v5M376 496v5M200 504v6M200 512v6M376 504v6M376 512v6"/>
<path d="M200 521v5M200 529v5M200 537v6M376 521v5M376 529v5M376 537v6M200 546v5M200 554v5M376 546v5M376 554v5M200 562v6h4M207 568h5"/>
<path d="M215 568h6M223 568h6M232 568h5M240 568h6M248 568h6M257 568h5M265 568h5M273 568h6M281 568h6M290 568h5M298 568h5M306 568h6"/>
<path d="M314 568h6M323 568h5M331 568h5M339 568h6M347 568h6M356 568h5M364 568h5M376 562v6h-4M200 590v5M200 598v5M204 581h-4v6M207 581h5"/>
<path d="M215 581h6M223 581h6M232 581h5M240 581h6M248 581h6M257 581h5M265 581h5M273 581h6M281 581h6M290 581h5M298 581h5M306 581h6"/>
<path d="M314 581h6M323 581h5M331 581h5M339 581h6M347 581h6M356 581h5M364 581h5M372 581h4v6M376 590v5M376 598v5M200 606v6M200 614v6"/>
<path d="M376 606v6M376 614v6M200 623v5M200 631v5M200 639v6M376 623v5M376 631v5M376 639v6M200 647v6M200 656v5M376 647v6M376 656v5"/>
<path d="M200 672v6h4M200 664v5M207 678h5M215 678h6M223 678h6M232 678h5M240 678h6M248 678h6M257 678h5M265 678h5M273 678h6M281 678h6"/>
<path d="M290 678h5M298 678h5M306 678h6M314 678h6M323 678h5M331 678h5M339 678h6M347 678h6M356 678h5M364 678h5M376 672v6h-4M376 664v5"/>
<path d="M200 700v5M204 691h-4v6M207 691h5M215 691h6M223 691h6M232 691h5M240 691h6M248 691h6M257 691h5M265 691h5M273 691h6M281 691h6"/>
<path d="M290 691h5M298 691h5M306 691h6M314 691h6M323 691h5M331 691h5M339 691h6M347 691h6M356 691h5M364 691h5M372 691h4v6M376 700v5"/>
<path d="M200 708v5M200 716v6M376 708v5M376 716v6M200 724v6M200 733v5M376 724v6M376 733v5M200 741v5M200 749v6M200 757v6M376 741v5"/>
<path d="M376 749v6M376 757v6M200 766v5M200 774v5M376 766v5M376 774v5M200 782v6h4M207 788h5M215 788h6M223 788h6M232 788h5M240 788h6"/>
<path d="M248 788h6M257 788h5M265 788h5M273 788h6M281 788h6M290 788h5M298 788h5M306 788h6M314 788h6M323 788h5M331 788h5M339 788h6"/>
<path d="M347 788h6M356 788h5M364 788h5M376 782v6h-4"/>
</g>
<g font-size="18.5" fill="#58595b">
<text x="206" y="400">Фаза АВ</text>
<text x="258" y="636">Фаза ВС</text>
<text x="258" y="746">Фаза СА</text>
</g>
<g font-size="14.1">
<text x="40" y="22">ОВ ДЗ-фф 1ст.</text>
<text x="776" y="39">ДЗ-фф 1 ст.: Ввод</text>
<text x="64" y="53">ОВ ДЗ</text>
<text x="792" y="69">ДЗ-фф 1 ст.:</text>
<text x="32" y="83">Вывод терминала</text>
<text x="769" y="81">Оперативный вывод</text>
<text x="33" y="114">ДЗ-фф</text>
<text x="73" y="114">1ст</text>
<text x="89" y="114">.на сигн</text>
<text x="792" y="135">ДЗ-фф 1 ст.:</text>
<text x="8" y="149">БННш: Срабатывание</text>
<text x="785" y="147">Срабатывание</text>
<text x="39" y="180">ОВП: Пуск</text>
<text x="795" y="174">ДЗ-фф</text>
<text x="833" y="174">1ст</text>
<text x="851" y="174">.:</text>
<text x="777" y="186">Срабатывание сигн</text>
<text x="17" y="205">БК: Срабатывание</text>
<text x="55" y="217">БК-б</text>
<text x="777" y="220">ДЗ-фф 1 ст.: Пуск</text>
<text x="17" y="236">БК: Срабатывание</text>
<text x="55" y="248">БК-м</text>
<text x="28" y="273">ОПО: Пуск по I</text>
<text x="17" y="304">ОПО: Пуск по I и U</text>
<text x="792" y="324">ДЗ-фф 1 ст.:</text>
<text x="774" y="336">Направление прямое</text>
<text x="511" y="374">ОН: Прямое</text>
<text x="792" y="386">ДЗ-фф 1 ст.:</text>
<text x="770" y="398">Направление обратное</text>
<text x="505" y="409">ОН: Обратное</text>
<text x="15" y="440">АУ: Ввод ускорения</text>
<text x="26" y="471">ОН: Прямое AB</text>
<text x="20" y="502">ОН: Обратное AB</text>
<text x="771" y="515">ДЗ-фф 1 ст.: ИО Z</text>
<text x="25" y="599">ОН: Прямое BC</text>
<text x="20" y="629">ОН: Обратное BC</text>
<text x="771" y="634">ДЗ-фф 1 ст.: ИО Z</text>
<text x="25" y="709">ОН: Прямое CA</text>
<text x="19" y="739">ОН: Обратное CA</text>
<text x="770" y="744">ДЗ-фф 1 ст.: ИО Z</text>
</g>
<g font-size="11.1">
<text x="300" y="30">&amp;</text>
<text x="196" y="48">1</text>
<text x="336" y="65">&amp;</text>
<text x="673" y="123">T1</text>
<text x="626" y="131">&amp;</text>
<text x="723" y="131">&amp;</text>
<text x="669" y="140">TON</text>
<text x="314" y="180">&amp;</text>
<text x="363" y="189">1</text>
<text x="411" y="197">&amp;</text>
<text x="521" y="202">&amp;</text>
<text x="473" y="211">1</text>
<text x="521" y="268">&amp;</text>
<text x="196" y="312">1</text>
<text x="688" y="312">&amp;</text>
<text x="273" y="320">Z-фф 2 ст.</text>
<text x="276" y="334">ненапр.&lt;</text>
<text x="688" y="374">&amp;</text>
<text x="293" y="440">1</text>
<text x="433" y="440">1</text>
<text x="275" y="496">Z</text>
<text x="288" y="496">&lt;</text>
<text x="353" y="497">&amp;</text>
<text x="31" y="541">ZAB</text>
<text x="79" y="541">Ом</text>
<text x="30" y="669">ZBC</text>
<text x="79" y="669">Ом</text>
<text x="30" y="779">ZCA</text>
<text x="79" y="779">Ом</text>
</g>
<g font-size="10.8">
<text x="233" y="8">SGF1</text>
<text x="228" y="127">SGF8</text>
<text x="567" y="189">SGF5</text>
<text x="228" y="202">SGF7</text>
<text x="228" y="263">SGF6</text>
<text x="594" y="307">SGF3</text>
<text x="237" y="329">SGF2</text>
<text x="351" y="347">SGF9</text>
<text x="246" y="418">SGF4</text>
<text x="219" y="448">SGF3</text>
<text x="228" y="501">SGF2</text>
</g>
<g font-size="9.4">
<text x="870" y="515">АВ</text>
<text x="870" y="634">BC</text>
<text x="870" y="744">CA</text>
</g>
<g font-size="7.7">
<text x="216" y="16">&quot;0&quot;</text>
<text x="234" y="20">0</text>
<text x="216" y="30">&quot;1&quot;</text>
<text x="234" y="33">1</text>
<text x="212" y="135">&quot;0&quot;</text>
<text x="229" y="139">0</text>
<text x="229" y="152">1</text>
<text x="568" y="201">0</text>
<text x="229" y="214">0</text>
<text x="568" y="214">1</text>
<text x="229" y="227">1</text>
<text x="568" y="228">2</text>
<text x="229" y="276">0</text>
<text x="229" y="289">1</text>
<text x="229" y="303">2</text>
<text x="577" y="315">&quot;0&quot;</text>
<text x="595" y="320">0</text>
<text x="576" y="329">&quot;1&quot;</text>
<text x="595" y="333">1</text>
<text x="220" y="337">&quot;0&quot;</text>
<text x="238" y="342">0</text>
<text x="576" y="342">&quot;1&quot;</text>
<text x="594" y="346">2</text>
<text x="220" y="351">&quot;1&quot;</text>
<text x="238" y="355">1</text>
<text x="335" y="355">&quot;0&quot;</text>
<text x="352" y="359">0</text>
<text x="352" y="372">1</text>
<text x="229" y="425">&quot;0&quot;</text>
<text x="247" y="430">0</text>
<text x="247" y="443">1</text>
<text x="203" y="456">&quot;1&quot;</text>
<text x="220" y="461">0</text>
<text x="220" y="474">1</text>
<text x="220" y="487">2</text>
<text x="212" y="509">&quot;0&quot;</text>
<text x="229" y="513">0</text>
<text x="211" y="523">&quot;1&quot;</text>
<text x="229" y="527">1</text>
</g>
<text font-size="7.4" x="280" y="496">АВ</text>
<g font-size="3.1">
<text x="287" y="355">X</text>
<text x="303" y="377">R</text>
<text x="279" y="518">X</text>
<text x="294" y="540">R</text>
</g>
</svg>
